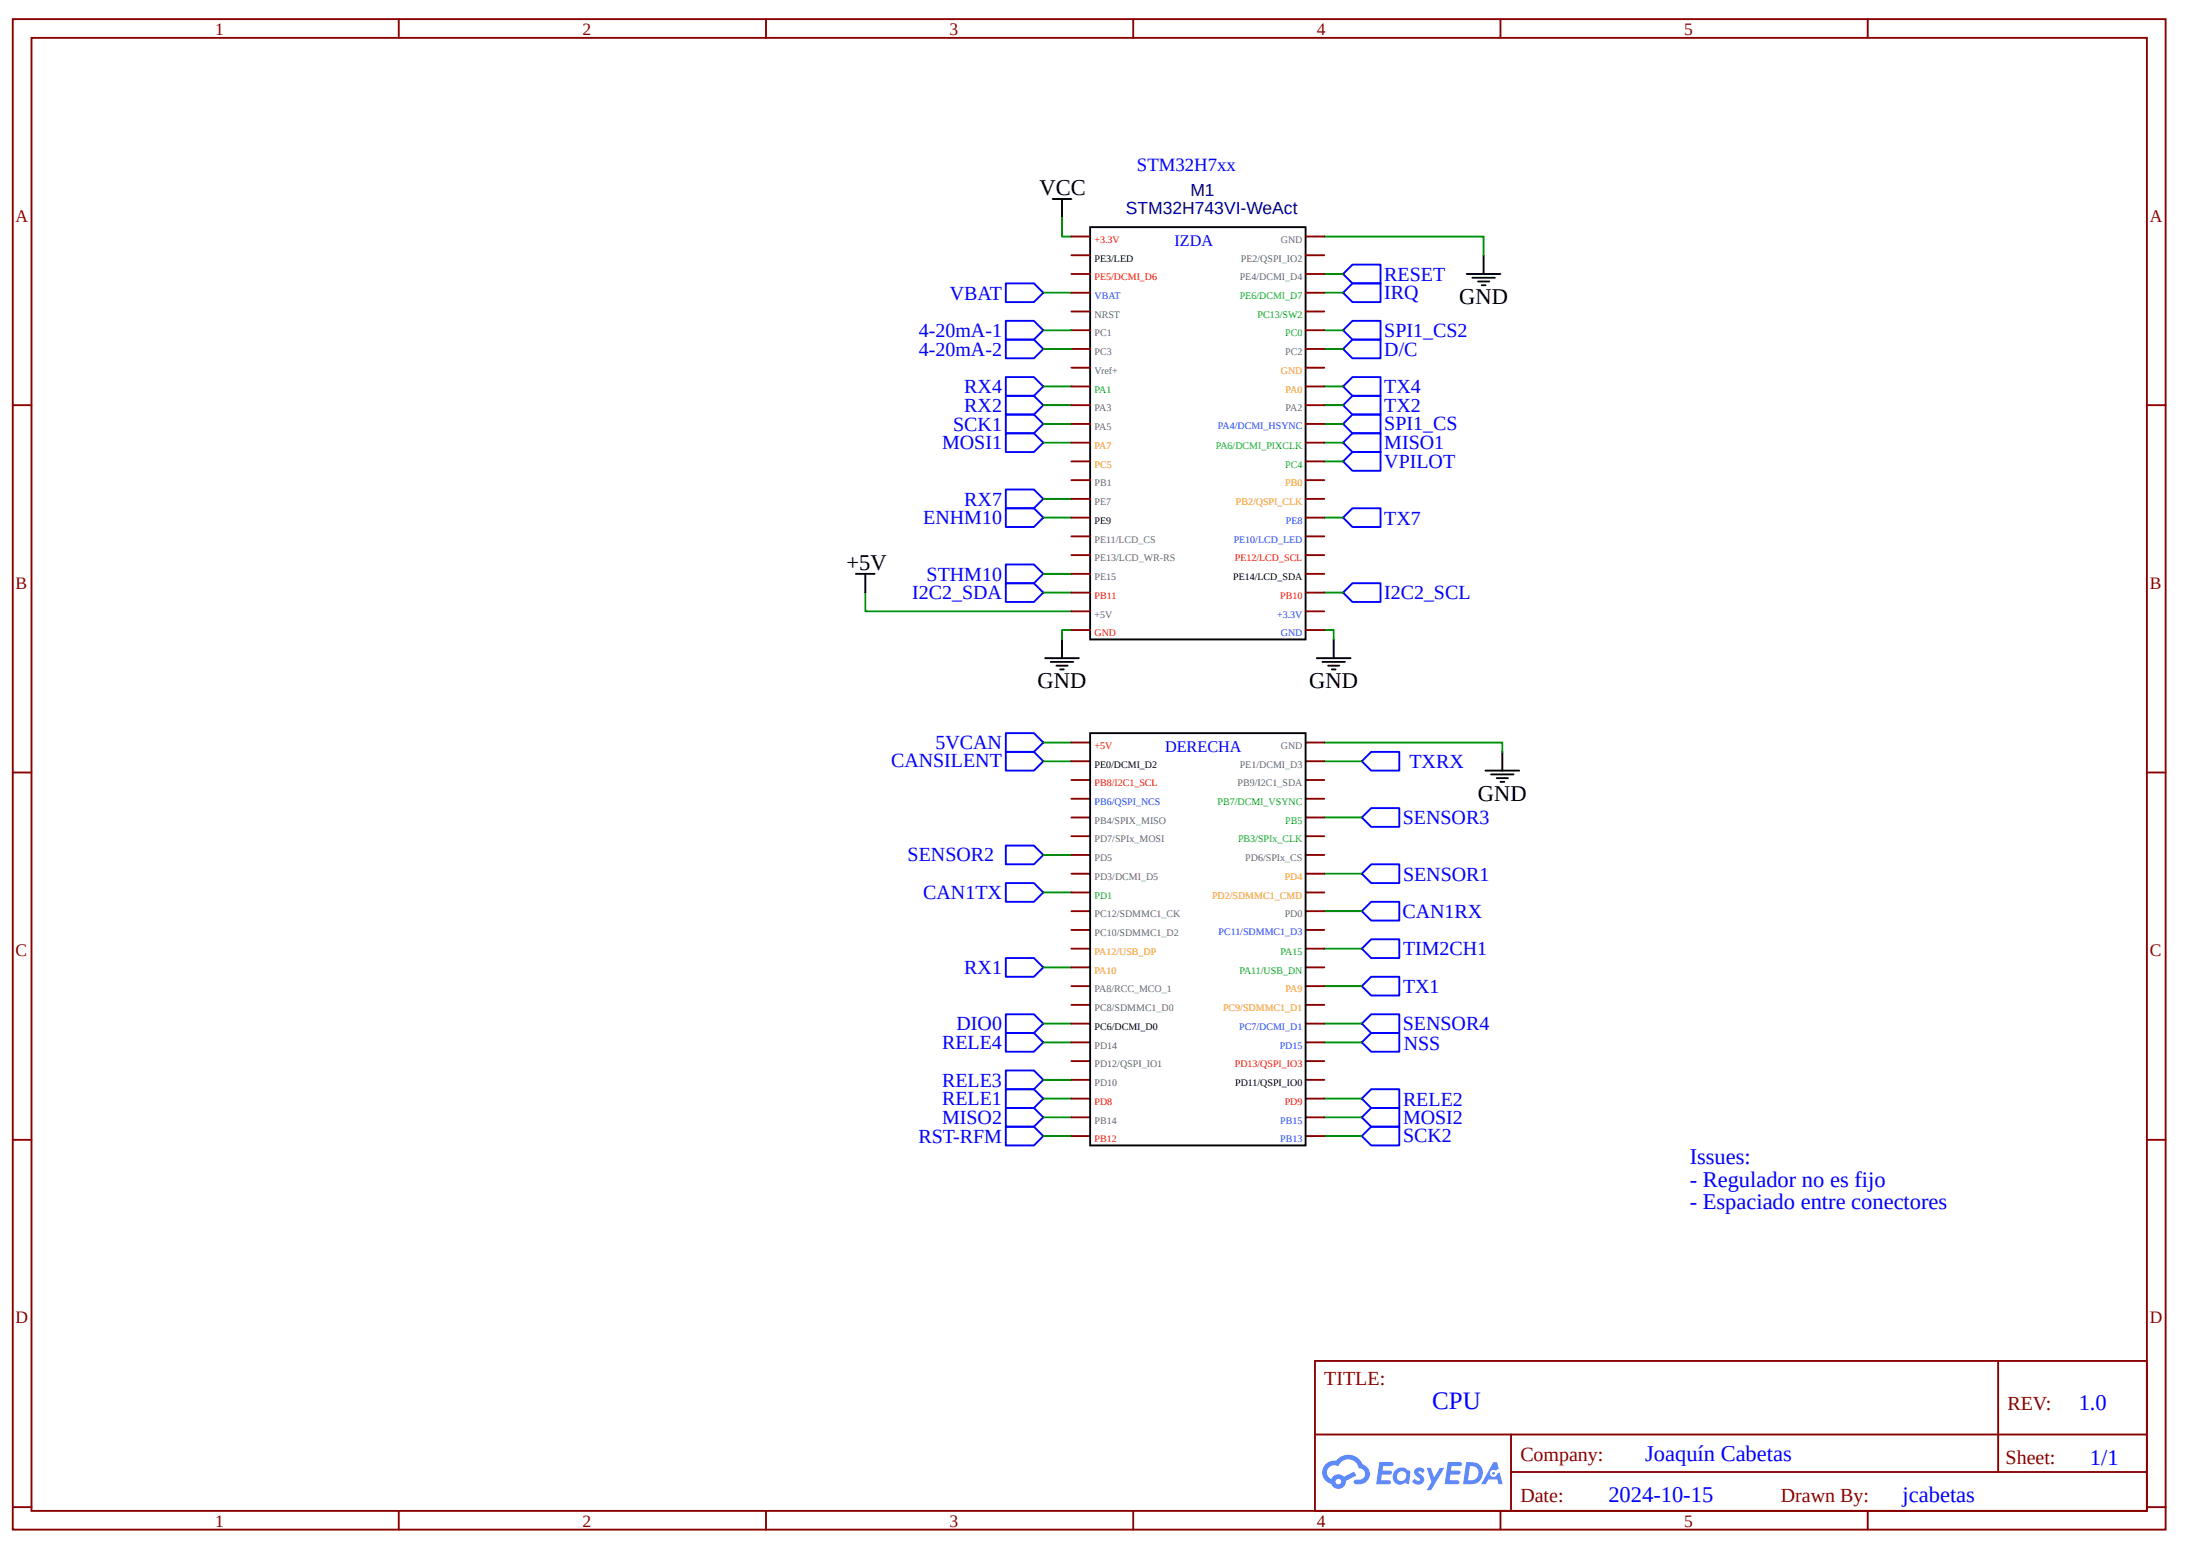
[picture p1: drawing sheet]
<svg xmlns="http://www.w3.org/2000/svg" width="297mm" height="210mm" viewBox="0 0 297 210" stroke-linecap="round" stroke-linejoin="round" font-family="sans-serif">
<g fill="none" stroke="#800" stroke-width=".25">
<path d="M1.7 2.6h290.7v203.9h-290.7zM4.3 5.1h285.5v198.8h-285.5zM53.8 2.6v2.5M103.4 2.6v2.5M153 2.6v2.5M202.6 2.6v2.5M252.1 2.6v2.5M1.7 54.7h2.6M289.8 54.7h2.6M1.7 104.3h2.6M289.8 104.3h2.6M1.7 153.8h2.6"/>
<path d="M289.8 153.8h2.6M177.5 183.7h112.3v20.2h-112.3zM177.6 193.6h112.1M204 198.7h85.7M204 193.6v10.1M269.8 183.7v15M1.7 203.4h2.6M53.8 203.9v2.6M103.4 203.9v2.6M153 203.9v2.6M202.6 203.9v2.6M252.1 203.9v2.6"/>
<path d="M289.8 203.4h2.6"/>
</g>
<g fill="#58f">
<path d="M191.1 198.2l.5-.1 .4 .1 .3 .2-.2 .5a.33 .33 0 0 0-.3-.3 .33 .33 0 0 0-.3 .1 1.75 1.75 0 0 1 .8 1 .89 .89 0 0 1-.8 .7 .89 .89 0 0 1-.9-.4l.4-.4a.42 .42 0 0 0 .3 .3 .42 .42 0 0 0 .4-.2 1.87 1.87 0 0 1-.8-1z"/>
<path d="M192.6 198.1h.6l.4 1.3 .8-1.3h.6l-1.8 3h-.6l.7-1.1z"/>
<path d="M186.2 197.4h1.7a.26 .26 0 0 1 .2 .2 .26 .26 0 0 1-.2 .3h-1.2l-.1 .6h1.1l.2 .3a.33 .33 0 0 1-.4 .2h-.9l-.2 .8h.6a.8 .8 0 0 1 .7 .1 .26 .26 0 0 1-.2 .4h-1.7z"/>
<path d="M195.5 197.4h1.6a.26 .26 0 0 1 .3 .2 .26 .26 0 0 1-.3 .3h-1.1l-.1 .6h1.1l.2 .3a.33 .33 0 0 1-.5 .2h-.9l-.1 .8h.5a.8 .8 0 0 1 .8 .1 .26 .26 0 0 1-.2 .4h-1.8z"/>
<path d="M201.6 197.4h.5l.2 .9-.4 .2a.49 .49 0 0 0-.7 .2 .49 .49 0 0 0 .3 .7 .49 .49 0 0 0 .6-.5l.4-.2 .4 1.6h-.6l-.2-.6h-1.2l-.3 .6h-.6z"/>
<path d="M197.9 197.4l-.4 2.9a3.1 3.1 0 0 0 2.1-.3 1.5 1.5 0 0 0 .5-1.8 1.5 1.5 0 0 0-1.7-.8zM198.4 197.9a.99 .99 0 0 1 1.2 1 .99 .99 0 0 1-1.2 .9h-.2z"/>
<path d="M188.5 198.4a1.07 1.07 0 0 0-.4 1.4 1.07 1.07 0 0 0 1.4 .4l.2-.1 .5 .2 .2-1.6-.1-.2h-.3a1.01 1.01 0 0 0-1.5-.1zM188.8 198.8a.63 .63 0 0 1 .9 0 .63 .63 0 0 1-.1 .9 .63 .63 0 0 1-.9 0 .63 .63 0 0 1 .1-.9z"/>
<path d="M179 197.6a1.58 1.58 0 0 0 .7 2.7 1.01 1.01 0 0 0 1.2 .6 1.01 1.01 0 0 0 .8-1l1.4-.7-.3-.6-1.4 .7a1.02 1.02 0 0 0-1.7 .4 .99 .99 0 0 1-.4-1.4 .99 .99 0 0 1 1.4-.4 1.46 1.46 0 0 1 1.5-.9 1.46 1.46 0 0 1 1.3 1.2 .77 .77 0 0 1 .8 .7 .77 .77 0 0 1-.7 .8h-.5a.31 .31 0 0 0-.3 .3 .31 .31 0 0 0 .2 .3 1.43 1.43 0 0 0 1.8-.7 1.43 1.43 0 0 0-.5-1.8l-.4-.2a2.08 2.08 0 0 0-3.5-.4h-.3a1.66 1.66 0 0 0-1.1 .4zM180.3 200a.4 .4 0 0 1 .8 0 .4 .4 0 0 1-.8 0z"/>
<circle cx="201.6" cy="198.9" r=".19"/>
</g>
<g fill="none" stroke="#00f" stroke-width=".25">
<path d="M135.8 38.2h3.8l1.2 1.3-1.2 1.3h-3.8zM181.3 39.5l1.3-1.3h3.8v2.6h-3.8zM181.3 37l1.3-1.3h3.8v2.5h-3.8zM135.8 50.9h3.8l1.2 1.3-1.2 1.2h-3.8zM135.8 53.4h3.8l1.2 1.3-1.2 1.3h-3.8zM135.8 56h3.8l1.2 1.2-1.2 1.3h-3.8zM135.8 58.5h3.8l1.2 1.2-1.2 1.3h-3.8zM135.8 43.3h3.8l1.2 1.3-1.2 1.2h-3.8zM135.8 45.8h3.8l1.2 1.3-1.2 1.3h-3.8zM181.3 52.2l1.3-1.3h3.8v2.5h-3.8zM181.3 54.7l1.3-1.3h3.8v2.6h-3.8zM181.3 59.7l1.3-1.2h3.8v2.5h-3.8z"/>
<path d="M181.3 57.2l1.3-1.2h3.8v2.5h-3.8zM181.3 47.1l1.3-1.3h3.8v2.6h-3.8zM181.3 44.6l1.3-1.3h3.8v2.5h-3.8zM135.8 66.1h3.8l1.2 1.2-1.2 1.3h-3.8zM135.8 68.6h3.8l1.2 1.3-1.2 1.2h-3.8zM135.8 76.2h3.8l1.2 1.3-1.2 1.2h-3.8zM135.8 78.7h3.8l1.2 1.3-1.2 1.3h-3.8zM181.3 69.9l1.3-1.3h3.8v2.5h-3.8zM181.3 80l1.3-1.3h3.8v2.6h-3.8zM181.3 62.3l1.3-1.3h3.8v2.5h-3.8zM135.8 99h3.8l1.2 1.2-1.2 1.3h-3.8zM135.8 119.2h3.8l1.2 1.3-1.2 1.2h-3.8z"/>
<path d="M135.8 114.1h3.8l1.2 1.3-1.2 1.3h-3.8zM135.8 101.5h3.8l1.2 1.3-1.2 1.2h-3.8zM183.9 117.9l1.2-1.2h3.8v2.5h-3.8zM183.9 110.3l1.2-1.2h3.8v2.5h-3.8zM183.9 102.8l1.2-1.3h3.8v2.5h-3.8zM135.8 139.4h3.8l1.2 1.3-1.2 1.3h-3.8zM135.8 136.9h3.8l1.2 1.3-1.2 1.2h-3.8zM135.8 129.3h3.8l1.2 1.3-1.2 1.2h-3.8zM183.9 123l1.2-1.3h3.8v2.6h-3.8zM183.9 128l1.2-1.2h3.8v2.5h-3.8zM183.9 138.2l1.2-1.3h3.8v2.5h-3.8zM183.9 133.1l1.2-1.3h3.8v2.6h-3.8z"/>
<path d="M135.8 149.5h3.8l1.2 1.3-1.2 1.3h-3.8zM135.8 147h3.8l1.2 1.3-1.2 1.2h-3.8zM135.8 144.5h3.8l1.2 1.3-1.2 1.2h-3.8zM135.8 152.1h3.8l1.2 1.2-1.2 1.3h-3.8zM183.9 153.3l1.2-1.2h3.8v2.5h-3.8zM183.9 150.8l1.2-1.3h3.8v2.6h-3.8zM183.9 148.3l1.2-1.3h3.8v2.5h-3.8zM183.9 140.7l1.2-1.3h3.8v2.6h-3.8z"/>
</g>
<g fill="none" stroke="#080" stroke-width=".25">
<path d="M140.8 39.5h3.8M143.4 29.4v2.5h1.2M178.8 31.9h21.5v2.6M178.8 39.5h2.5M178.8 37h2.5M140.8 52.2h3.8M140.8 54.7h3.8M140.8 57.2h3.8M140.8 59.7h3.8M140.8 44.6h3.8M140.8 47.1h3.8M178.8 52.2h2.5"/>
<path d="M178.8 54.7h2.5M178.8 57.2h2.5M178.8 59.7h2.5M178.8 44.6h2.5M178.8 47.1h2.5M116.8 80v2.5h27.8M140.8 67.3h3.8M140.8 69.9h3.8M140.8 77.5h3.8M140.8 80h3.8M178.8 69.9h2.5M178.8 80h2.5"/>
<path d="M178.8 62.3h2.5M144.6 85h-1.2v1.3M178.8 85h1.3v1.3M140.8 115.4h3.8M140.8 102.8h3.8M140.8 100.2h3.8M178.8 100.2h24v1.3M178.8 110.3h5.1M178.8 117.9h5.1M178.8 102.8h5.1M140.8 120.5h3.8M140.8 130.6h3.8"/>
<path d="M140.8 138.2h3.8M178.8 123h5.1M178.8 133.1h5.1M178.8 128h5.1M178.8 138.2h5.1M140.8 150.8h3.8M140.8 153.3h3.8M140.8 148.3h3.8M140.8 145.8h3.8M140.8 140.7h3.8M178.8 150.8h5.1M178.8 153.3h5.1"/>
<path d="M178.8 148.3h5.1M178.8 140.7h5.1"/>
</g>
<g fill="none" stroke="#000" stroke-width=".25">
<path d="M142.1 26.9h2.5M143.4 26.9v2.5M147.2 30.7h29.1v55.6h-29.1zM198 37h4.6M198.8 37.5h3M199.5 38h1.6M200 38.5h.5M200.3 34.5v2.5M115.6 77.5h2.5M116.8 77.5v2.5M141.1 88.8h4.6M141.9 89.3h3"/>
<path d="M142.6 89.9h1.5M143.1 90.4h.5M143.4 86.3v2.5M147.2 99h29.1v55.6h-29.1zM177.8 88.8h4.5M178.5 89.3h3.1M179.3 89.9h1.5M179.8 90.4h.5M180.1 86.3v2.5M200.5 104h4.6M201.3 104.5h3M202.1 105h1.5"/>
<path d="M202.6 105.5h.5M202.8 101.5v2.5"/>
</g>
<g fill="none" stroke="#800" stroke-width=".25">
<path d="M144.6 39.5h2.6M144.6 37h2.6M144.6 34.5h2.6M144.6 31.9h2.6M176.3 39.5h2.5M176.3 37h2.5M176.3 34.5h2.5M176.3 31.9h2.5M144.6 59.7h2.6M144.6 57.2h2.6M144.6 54.7h2.6M144.6 52.2h2.6"/>
<path d="M144.6 49.6h2.6M144.6 47.1h2.6M144.6 44.6h2.6M144.6 42h2.6M176.3 59.7h2.5M176.3 57.2h2.5M176.3 54.7h2.5M176.3 52.2h2.5M176.3 49.6h2.5M176.3 47.1h2.5M176.3 44.6h2.5M176.3 42h2.5"/>
<path d="M144.6 80h2.6M144.6 77.5h2.6M144.6 74.9h2.6M144.6 72.4h2.6M144.6 69.9h2.6M144.6 67.3h2.6M144.6 64.8h2.6M144.6 62.3h2.6M176.3 80h2.5M176.3 77.5h2.5M176.3 74.9h2.5M176.3 72.4h2.5"/>
<path d="M176.3 69.9h2.5M176.3 67.3h2.5M176.3 64.8h2.5M176.3 62.3h2.5M144.6 85h2.6M144.6 82.5h2.6M176.3 85h2.5M176.3 82.5h2.5M144.6 117.9h2.6M144.6 115.4h2.6M144.6 112.9h2.6M144.6 110.3h2.6"/>
<path d="M144.6 107.8h2.6M144.6 105.3h2.6M144.6 102.8h2.6M144.6 100.2h2.6M176.3 117.9h2.5M176.3 115.4h2.5M176.3 112.9h2.5M176.3 110.3h2.5M176.3 107.8h2.5M176.3 105.3h2.5M176.3 102.8h2.5M176.3 100.2h2.5"/>
<path d="M144.6 138.2h2.6M144.6 135.6h2.6M144.6 133.1h2.6M144.6 130.6h2.6M144.6 128h2.6M144.6 125.5h2.6M144.6 123h2.6M144.6 120.5h2.6M176.3 138.2h2.5M176.3 135.6h2.5M176.3 133.1h2.5M176.3 130.6h2.5"/>
<path d="M176.3 128h2.5M176.3 125.5h2.5M176.3 123h2.5M176.3 120.5h2.5M144.6 148.3h2.6M144.6 145.8h2.6M144.6 143.2h2.6M144.6 140.7h2.6M144.6 153.3h2.6M144.6 150.8h2.6M176.3 148.3h2.5M176.3 145.8h2.5"/>
<path d="M176.3 143.2h2.5M176.3 140.7h2.5M176.3 153.3h2.5M176.3 150.8h2.5"/>
</g>
<text font-size="3.4" fill="#00f" x="193.4" y="190.2">CPU</text>
<g font-size="3">
<text x="140.3" y="26.4">VCC</text>
<text x="197" y="41">GND</text>
<text x="114.3" y="77">+5V</text>
<text x="140.1" y="92.9">GND</text>
<text x="176.8" y="92.9">GND</text>
<text x="199.5" y="108.1">GND</text>
</g>
<g font-size="3" fill="#00f">
<text x="228.1" y="157.1">Issues:</text>
<text x="228.1" y="160.2">- Regulador no es fijo</text>
<text x="228.1" y="163.2">- Espaciado entre conectores</text>
<text x="280.6" y="190.3">1.0</text>
<text x="222.1" y="197.2">Joaquín Cabetas</text>
<text x="282.2" y="197.7">1/1</text>
<text x="217.1" y="202.8">2024-10-15</text>
<text x="256.9" y="202.7">jcabetas</text>
</g>
<g font-size="2.7" fill="#00f">
<text x="128.2" y="40.4">VBAT</text>
<text x="186.9" y="40.4">IRQ</text>
<text x="186.9" y="37.9">RESET</text>
<text x="124" y="45.5">4-20mA-1</text>
<text x="186.9" y="45.5">SPI1_CS2</text>
<text x="124" y="48">4-20mA-2</text>
<text x="130.2" y="53.1">RX4</text>
<text x="186.9" y="53">TX4</text>
<text x="186.9" y="48">D/C</text>
<text x="128.7" y="58.1">SCK1</text>
<text x="130.2" y="55.6">RX2</text>
<text x="186.9" y="58.1">SPI1_CS</text>
<text x="186.9" y="55.6">TX2</text>
<text x="127.2" y="60.7">MOSI1</text>
<text x="186.9" y="63.2">VPILOT</text>
<text x="186.9" y="60.6">MISO1</text>
<text x="124.6" y="70.8">ENHM10</text>
<text x="130.2" y="68.2">RX7</text>
<text x="186.9" y="70.8">TX7</text>
<text x="123.1" y="80.9">I2C2_SDA</text>
<text x="125.1" y="78.4">STHM10</text>
<text x="186.9" y="80.9">I2C2_SCL</text>
<text x="126.3" y="101.1">5VCAN</text>
<text x="120.3" y="103.6">CANSILENT</text>
<text x="190.3" y="103.7">TXRX</text>
<text x="189.4" y="111.2">SENSOR3</text>
<text x="122.5" y="116.2">SENSOR2</text>
<text x="189.4" y="118.9">SENSOR1</text>
<text x="124.6" y="121.4">CAN1TX</text>
<text x="189.3" y="123.9">CAN1RX</text>
<text x="130.2" y="131.5">RX1</text>
<text x="189.4" y="128.9">TIM2CH1</text>
<text x="189.4" y="134">TX1</text>
<text x="127.2" y="141.6">RELE4</text>
<text x="129.1" y="139.1">DIO0</text>
<text x="189.4" y="139.1">SENSOR4</text>
<text x="189.5" y="141.7">NSS</text>
<text x="127.2" y="149.2">RELE1</text>
<text x="127.2" y="146.7">RELE3</text>
<text x="189.4" y="149.3">RELE2</text>
<text x="124" y="154.2">RST-RFM</text>
<text x="127.2" y="151.7">MISO2</text>
<text x="189.4" y="154.2">SCK2</text>
<text x="189.4" y="151.7">MOSI2</text>
</g>
<g font-size="2.7" fill="#800">
<text x="178.8" y="187">TITLE:</text>
<text x="271" y="190.3">REV:</text>
<text x="205.3" y="197.2">Company:</text>
<text x="270.8" y="197.6">Sheet:</text>
<text x="205.3" y="202.7">Date:</text>
<text x="240.4" y="202.7">Drawn By:</text>
</g>
<text font-size="2.5" fill="#00f" x="153.5" y="23.1">STM32H7xx</text>
<g font-size="2.4" fill="#800">
<text x="29" y="4.7">1</text>
<text x="78.6" y="4.7">2</text>
<text x="128.2" y="4.7">3</text>
<text x="177.8" y="4.7">4</text>
<text x="227.4" y="4.7">5</text>
<text x="2.1" y="29.9">A</text>
<text x="290.2" y="29.9">A</text>
<text x="2.1" y="79.5">B</text>
<text x="290.2" y="79.5">B</text>
<text x="2.1" y="129.1">C</text>
<text x="290.2" y="129.1">C</text>
<text x="2.1" y="178.6">D</text>
<text x="290.2" y="178.6">D</text>
<text x="29" y="206.1">1</text>
<text x="78.6" y="206.1">2</text>
<text x="128.2" y="206.1">3</text>
<text x="177.8" y="206.1">4</text>
<text x="227.4" y="206.1">5</text>
</g>
<g font-size="2.4" fill="#000080">
<text x="152" y="28.9">STM32H743VI-WeAct</text>
<text x="160.7" y="26.4">M1</text>
</g>
<g font-size="2.2" fill="#00f">
<text x="158.6" y="33.2">IZDA</text>
<text x="157.3" y="101.5">DERECHA</text>
</g>
<g font-size="1.3" fill="#f00">
<text x="147.8" y="32.8">+3.3V</text>
<text x="147.8" y="37.8">PE5/DCMI_D6</text>
<text x="166.7" y="75.8">PE12/LCD_SCL</text>
<text x="147.8" y="80.8">PB11</text>
<text x="172.8" y="80.8">PB10</text>
<text x="147.8" y="85.9">GND</text>
<text x="147.8" y="101.1">+5V</text>
<text x="147.8" y="106.1">PB8/I2C1_SCL</text>
<text x="147.8" y="149.1">PD8</text>
<text x="166.7" y="144.1">PD13/QSPI_IO3</text>
<text x="173.4" y="149.1">PD9</text>
<text x="147.8" y="154.2">PB12</text>
</g>
<g font-size="1.3">
<text x="147.8" y="35.3">PE3/LED</text>
<text x="147.8" y="70.7">PE9</text>
<text x="166.5" y="78.3">PE14/LCD_SDA</text>
<text x="147.8" y="103.6">PE0/DCMI_D2</text>
<text x="147.8" y="139">PC6/DCMI_D0</text>
<text x="166.7" y="146.6">PD11/QSPI_IO0</text>
</g>
<g font-size="1.3" fill="#666">
<text x="167.5" y="35.3">PE2/QSPI_IO2</text>
<text x="172.9" y="32.8">GND</text>
<text x="167.4" y="37.8">PE4/DCMI_D4</text>
<text x="147.8" y="42.9">NRST</text>
<text x="147.8" y="45.4">PC1</text>
<text x="147.8" y="47.9">PC3</text>
<text x="173.5" y="47.9">PC2</text>
<text x="147.8" y="50.5">Vref+</text>
<text x="147.8" y="55.5">PA3</text>
<text x="147.8" y="58.1">PA5</text>
<text x="173.6" y="55.5">PA2</text>
<text x="147.8" y="65.7">PB1</text>
<text x="147.8" y="68.2">PE7</text>
<text x="147.8" y="73.2">PE11/LCD_CS</text>
<text x="147.8" y="75.8">PE13/LCD_WR-RS</text>
<text x="147.8" y="83.4">+5V</text>
<text x="147.8" y="78.3">PE15</text>
<text x="172.9" y="101.1">GND</text>
<text x="167.1" y="106.1">PB9/I2C1_SDA</text>
<text x="167.4" y="103.6">PE1/DCMI_D3</text>
<text x="147.8" y="113.7">PD7/SPIx_MOSI</text>
<text x="147.8" y="111.2">PB4/SPIX_MISO</text>
<text x="147.8" y="118.8">PD3/DCMI_D5</text>
<text x="147.8" y="116.2">PD5</text>
<text x="168.1" y="116.2">PD6/SPIx_CS</text>
<text x="147.8" y="123.8">PC12/SDMMC1_CK</text>
<text x="173.4" y="123.8">PD0</text>
<text x="147.8" y="126.4">PC10/SDMMC1_D2</text>
<text x="147.8" y="136.5">PC8/SDMMC1_D0</text>
<text x="147.8" y="134">PA8/RCC_MCO_1</text>
<text x="147.8" y="141.5">PD14</text>
<text x="147.8" y="146.6">PD10</text>
<text x="147.8" y="144.1">PD12/QSPI_IO1</text>
<text x="147.8" y="151.7">PB14</text>
</g>
<g font-size="1.3" fill="#06f">
<text x="147.8" y="40.4">VBAT</text>
<text x="164.4" y="57.9">PA4/DCMI_HSYNC</text>
<text x="173.6" y="70.7">PE8</text>
<text x="166.6" y="73.2">PE10/LCD_LED</text>
<text x="172.4" y="83.4">+3.3V</text>
<text x="172.9" y="85.9">GND</text>
<text x="147.8" y="108.7">PB6/QSPI_NCS</text>
<text x="164.5" y="126.2">PC11/SDMMC1_D3</text>
<text x="167.3" y="139">PC7/DCMI_D1</text>
<text x="172.8" y="141.5">PD15</text>
<text x="172.8" y="154.2">PB13</text>
<text x="172.8" y="151.7">PB15</text>
</g>
<g font-size="1.3" fill="#0c0">
<text x="167.4" y="40.4">PE6/DCMI_D7</text>
<text x="169.8" y="42.9">PC13/SW2</text>
<text x="173.5" y="45.4">PC0</text>
<text x="147.8" y="53">PA1</text>
<text x="164.1" y="60.6">PA6/DCMI_PIXCLK</text>
<text x="173.5" y="63.1">PC4</text>
<text x="164.4" y="108.7">PB7/DCMI_VSYNC</text>
<text x="167.2" y="113.7">PB3/SPIx_CLK</text>
<text x="173.5" y="111.2">PB5</text>
<text x="147.8" y="121.3">PD1</text>
<text x="167.3" y="131.4">PA11/USB_DN</text>
<text x="172.9" y="128.9">PA15</text>
</g>
<g font-size="1.3" fill="#f90">
<text x="172.9" y="50.5">GND</text>
<text x="173.6" y="53">PA0</text>
<text x="147.8" y="60.6">PA7</text>
<text x="147.8" y="63.1">PC5</text>
<text x="173.5" y="65.7">PB0</text>
<text x="166.9" y="68.2">PB2/QSPI_CLK</text>
<text x="173.4" y="118.8">PD4</text>
<text x="163.6" y="121.3">PD2/SDMMC1_CMD</text>
<text x="147.8" y="131.4">PA10</text>
<text x="147.8" y="128.9">PA12/USB_DP</text>
<text x="165.1" y="136.5">PC9/SDMMC1_D1</text>
<text x="173.6" y="134">PA9</text>
</g>
</svg>
